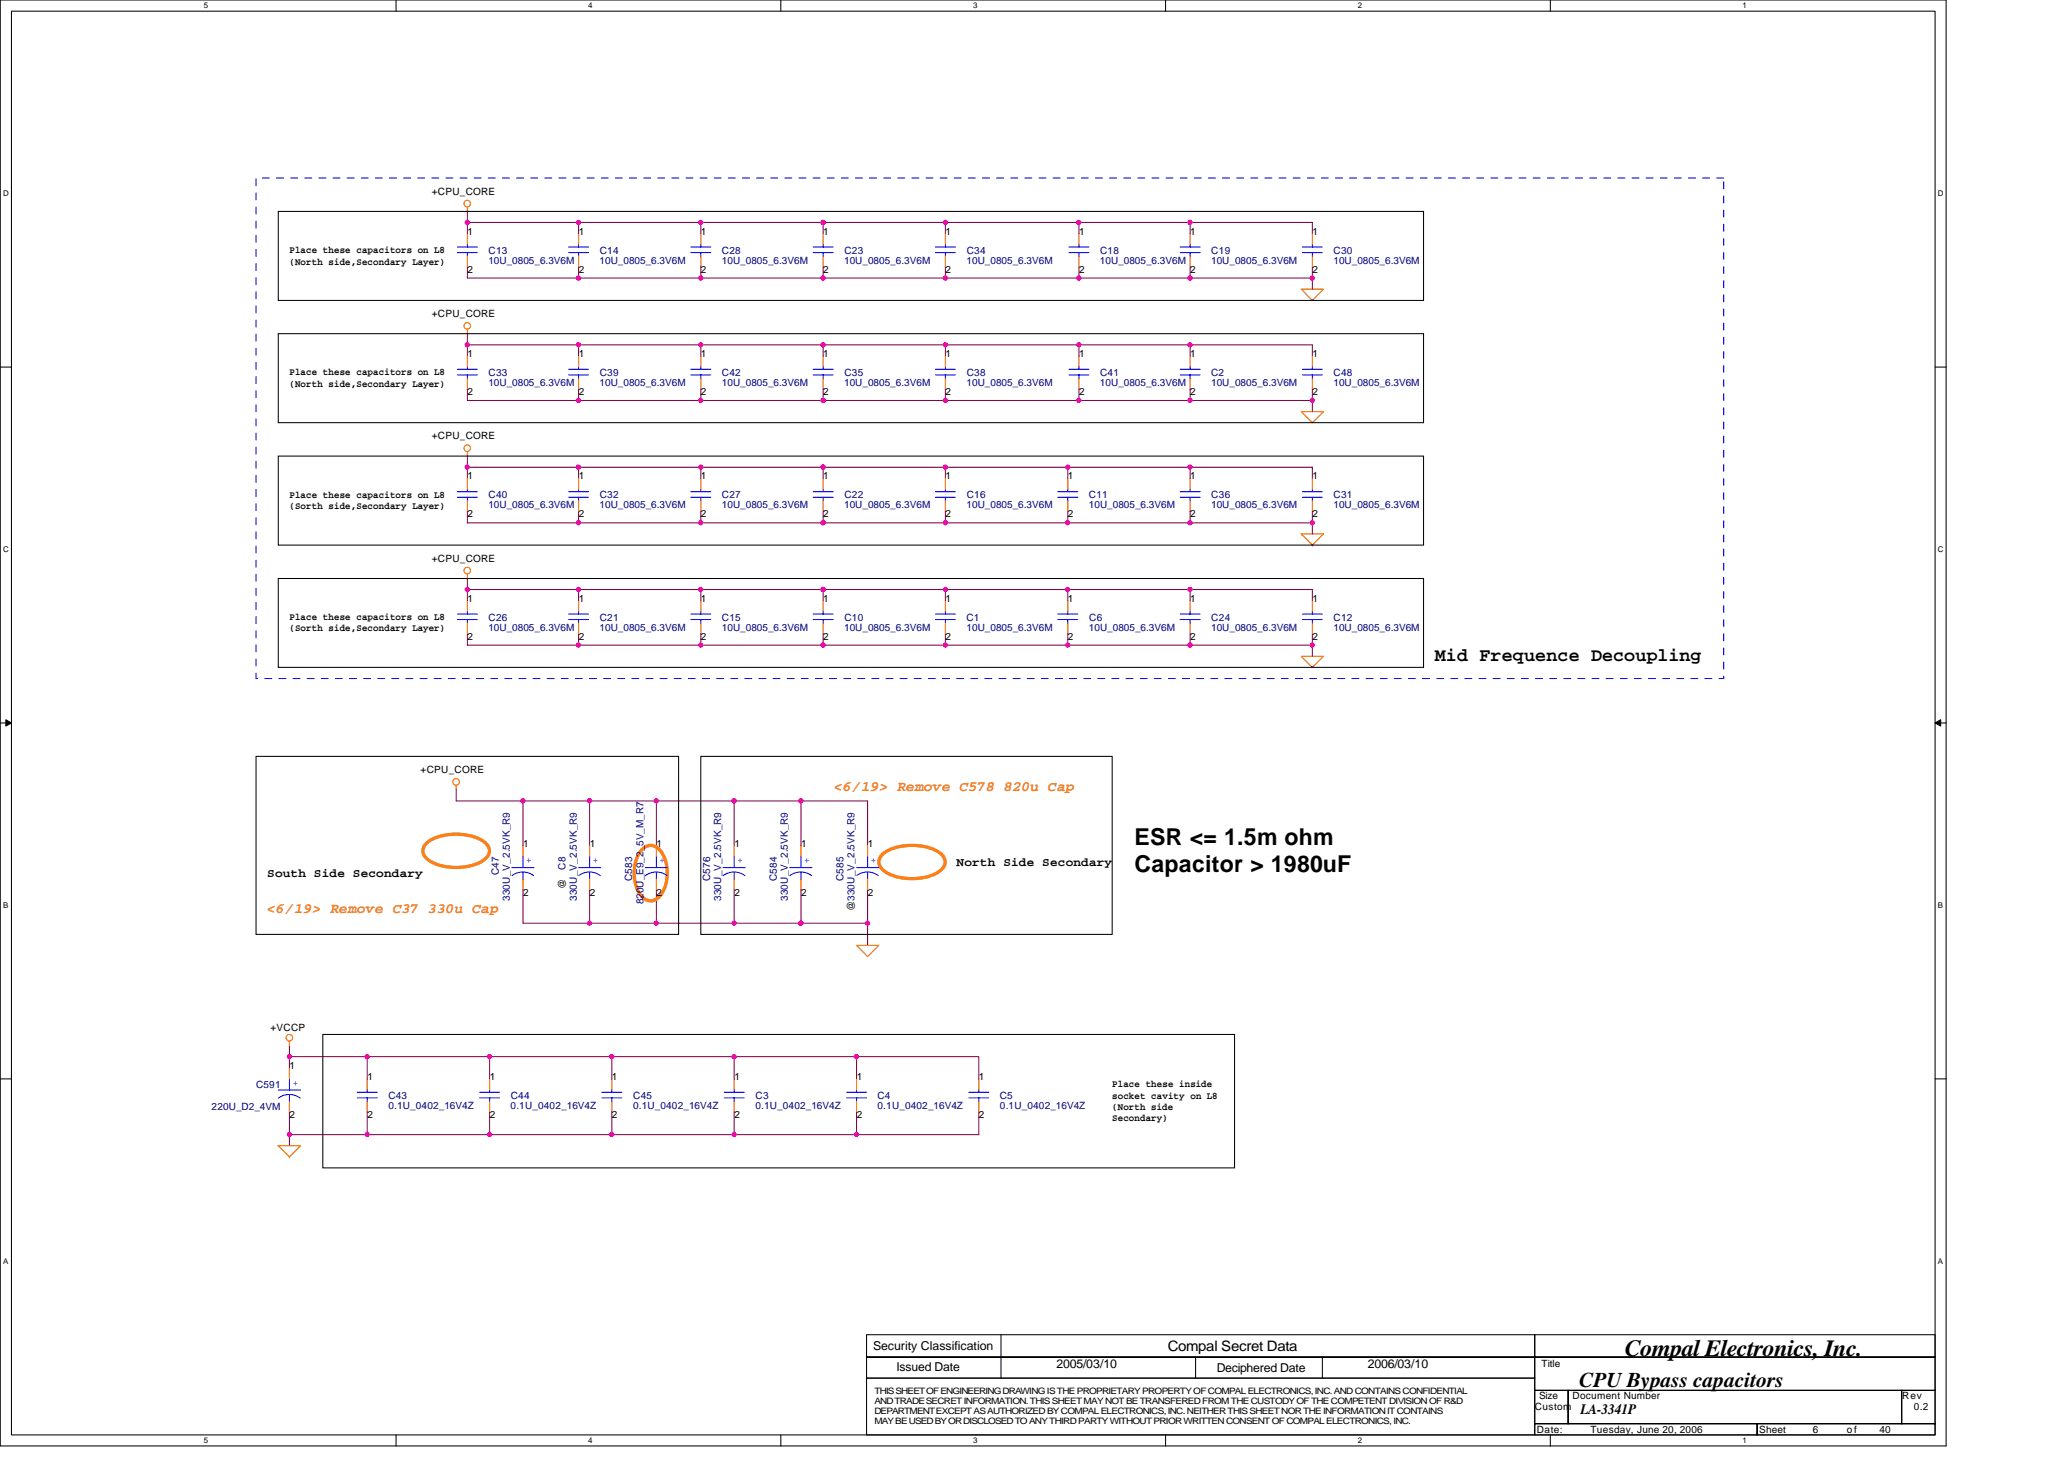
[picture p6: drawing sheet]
<svg xmlns="http://www.w3.org/2000/svg" width="297mm" height="210mm" viewBox="0 0 297 210" stroke-linecap="round" stroke-linejoin="round" font-family="sans-serif">
<path d="M0 0h280.1v208h-280.1zM1.6 1.6h276.9v204.8h-276.9z" fill="none" stroke="#000" stroke-width=".15"/>
<g fill="#fff">
<path d="M29.3 .2h.6v1.2h-.6z"/>
<path d="M29.3 206.6h.6v1.3h-.6z"/>
</g>
<path d="M57 0v1.6M57 206.4v1.6" fill="none" stroke="#000" stroke-width=".15"/>
<g fill="#fff">
<path d="M84.7 .2h.6v1.2h-.6z"/>
<path d="M84.7 206.6h.6v1.3h-.6z"/>
</g>
<path d="M112.4 0v1.6M112.4 206.4v1.6" fill="none" stroke="#000" stroke-width=".15"/>
<g fill="#fff">
<path d="M140 .2h.6v1.2h-.6z"/>
<path d="M140 206.6h.6v1.3h-.6z"/>
</g>
<path d="M167.7 0v1.6M167.7 206.4v1.6" fill="none" stroke="#000" stroke-width=".15"/>
<g fill="#fff">
<path d="M195.4 .2h.6v1.2h-.6z"/>
<path d="M195.4 206.6h.6v1.3h-.6z"/>
</g>
<path d="M223.1 0v1.6M223.1 206.4v1.6" fill="none" stroke="#000" stroke-width=".15"/>
<g fill="#fff">
<path d="M250.8 .2h.6v1.2h-.6z"/>
<path d="M250.8 206.6h.6v1.3h-.6z"/>
<path d="M.4 27.2h.8v1.3h-.8z"/>
<path d="M278.9 27.2h.8v1.3h-.8z"/>
<path d="M.4 78.4h.8v1.3h-.8z"/>
<path d="M278.9 78.4h.8v1.3h-.8z"/>
</g>
<path d="M0 52.8h1.6M278.5 52.8h1.6" fill="none" stroke="#000" stroke-width=".15"/>
<g fill="#fff">
<path d="M.4 129.6h.8v1.3h-.8z"/>
<path d="M278.9 129.6h.7v1.3h-.7z"/>
</g>
<path d="M0 104h1.6M278.5 104h1.6" fill="none" stroke="#000" stroke-width=".15"/>
<path d="M.8 103.5l.8 .5-.8 .5zM278.5 104l.8-.5v1z" fill="#000" stroke="#000" stroke-width=".14"/>
<g fill="#fff">
<path d="M.4 180.8h.8v1.3h-.8z"/>
<path d="M278.9 180.8h.7v1.3h-.7z"/>
</g>
<g fill="none" stroke="#000" stroke-width=".15">
<path d="M40 30.4h164.9v12.8h-164.9zM40 48h164.9v12.8h-164.9zM40 65.6h164.9v12.8h-164.9zM40 83.2h164.9v12.8h-164.9zM36.8 108.8h60.9v25.6h-60.9zM100.9 108.8h59.2v25.6h-59.2zM0 155.2h1.6M46.5 148.8h131.2v19.2h-131.2zM278.5 155.2h1.6M124.7 192h96.2v3.2h-96.2zM124.7 195.2h96.2v3.1h-96.2zM124.7 198.3h96.2v8.1h-96.2z"/>
<path d="M144.1 192v6.3M172.1 195.2v3.1M190.3 195.2v3.1M220.9 192h57.6v3.2h-57.6zM220.9 195.2h57.6v4.8h-57.6zM220.9 200h4.8v4.8h-4.8zM220.9 204.8h32v1.6h-32zM225.7 200h48v4.8h-48zM252.9 204.8h25.6v1.6h-25.6zM273.7 200h4.8v4.8h-4.8z"/>
</g>
<g fill="none" stroke="#800040" stroke-width=".15">
<path d="M67.3 30.4v3.2M67.3 38.4v1.6h121.6M67.3 32h121.6v1.6M83.3 32v1.6M83.3 38.4v1.6M100.9 32v1.6M100.9 38.4v1.6M118.5 32v1.6M118.5 38.4v1.6M136.1 32v1.6M136.1 38.4v1.6M155.3 32v1.6"/>
<path d="M155.3 38.4v1.6M171.3 32h.1M171.3 32v1.6M171.3 38.4v1.6M188.9 38.4v3.2M67.3 48v3.2M67.3 56v1.6h121.6M67.3 49.6h121.6v1.6M83.3 49.6v1.6M83.3 56v1.6M100.9 49.6v1.6M100.9 56v1.6"/>
<path d="M118.5 49.6v1.6M118.5 56v1.6M136.1 49.6v1.6M136.1 56v1.6M155.3 49.6v1.6M155.3 56v1.6M171.3 49.6v1.6M171.3 56v1.6M188.9 56v3.2M67.3 65.6v3.2M67.3 73.6v1.6h121.6M67.3 67.2h121.6"/>
<path d="M83.3 67.2v1.6M83.3 73.6v1.6M100.9 67.2v1.6M100.9 73.6v1.6M118.5 67.2v1.6M118.5 73.6v1.6M136.1 67.2v1.6M136.1 73.6v1.6M153.7 67.2v1.6M153.7 73.6v1.6M171.3 67.2v1.6M171.3 73.6v1.6"/>
<path d="M188.9 67.2h.1M188.9 67.2v1.6M188.9 73.6v3.2M67.3 83.2v1.6h16M67.3 84.8v1.6M67.3 91.2v1.6h121.6M83.3 84.8h105.6v1.6M83.3 84.8v1.6M83.3 91.2v1.6M100.9 84.8v1.6M100.9 91.2v1.6M118.5 84.8v1.6"/>
<path d="M118.5 91.2v1.6M136.1 84.8v1.6M136.1 91.2v1.6M153.7 84.8v1.6M153.7 91.2v1.6M171.3 84.8v1.6M171.3 91.2v1.6M188.9 91.2v3.2M65.7 113.6v1.6h59.2v6.4M75.3 115.2v6.4M84.9 115.2v6.4M94.5 115.2v6.4"/>
<path d="M105.7 115.2v6.4M115.3 115.2v6.4M75.3 128v4.8h19.2M84.9 128v4.8M94.5 128v4.8h11.2M105.7 128v4.8M105.7 132.8h19.2M115.3 128v4.8M124.9 128v8M41.7 150.4v1.6h11.1M41.7 152v1.6M52.8 152v3.2"/>
<path d="M52.8 152h35.3M70.5 152v3.2M88.1 152h17.6v3.2M88.1 152v3.2M105.7 152h17.6v3.2M123.3 152h17.6v3.2M41.7 160v4.8M52.8 160v3.2M70.5 160v3.2M88.1 160v3.2M105.7 160v3.2M123.3 160v3.2"/>
<path d="M140.9 160v3.2h-99.2"/>
</g>
<g fill="none" stroke="#f00" stroke-width=".15">
<path d="M67.3 29.8v.6M67.3 33.6v1.6M67.3 36.8v1.6M83.3 33.6v1.6M83.3 36.8v1.6M100.9 33.6v1.6M100.9 36.8v1.6M118.5 33.6v1.6M118.5 36.8v1.6M136.1 33.6v1.6M136.1 36.8v1.6M155.3 33.6v1.6"/>
<path d="M155.3 36.8v1.6M171.3 33.6v1.6M171.3 36.8v1.6M188.9 33.6v1.6M188.9 36.8v1.6M67.3 47.4v.6M67.3 51.2v1.6M67.3 54.4v1.6M83.3 51.2v1.6M83.3 54.4v1.6M100.9 51.2v1.6M100.9 54.4v1.6"/>
<path d="M118.5 51.2v1.6M118.5 54.4v1.6M136.1 51.2v1.6M136.1 54.4v1.6M155.3 51.2v1.6M155.3 54.4v1.6M171.3 51.2v1.6M171.3 54.4v1.6M187.3 41.6h3.2l-1.6 1.6zM187.3 59.2h3.2l-1.6 1.6zM188.9 51.2v1.6M188.9 54.4v1.6"/>
<path d="M67.3 65v.6M67.3 68.8v1.6M67.3 72v1.6M83.3 68.8v1.6M83.3 72v1.6M100.9 68.8v1.6M100.9 72v1.6M118.5 68.8v1.6M118.5 72v1.6M136.1 68.8v1.6M136.1 72v1.6M153.7 68.8v1.6"/>
<path d="M153.7 72v1.6M171.3 68.8v1.6M171.3 72v1.6M187.3 76.8h.1M187.3 76.8h3.2l-1.6 1.6M187.3 76.8l1.6 1.6M188.9 78.4h.1M188.9 68.8v1.6M188.9 72v1.6M67.3 82.6v.6M67.3 86.4v1.6M67.3 89.6v1.6"/>
<path d="M83.3 86.4v1.6M83.3 89.6v1.6M100.9 86.4v1.6M100.9 89.6v1.6M118.5 86.4v1.6M118.5 89.6v1.6M136.1 86.4v1.6M136.1 89.6v1.6M153.7 86.4v1.6M153.7 89.6v1.6M171.3 86.4v1.6M171.3 89.6v1.6"/>
<path d="M187.3 94.4h3.2l-1.6 1.6zM188.9 86.4v1.6M188.9 89.6v1.6M65.7 113v.6M75.3 121.6v1.6M75.3 126.4v1.6M84.9 121.6v1.6M84.9 126.4v1.6M94.5 121.6v1.6M94.5 126.4v1.6M105.7 121.6v1.6M105.7 126.4v1.6"/>
<path d="M115.3 121.6v1.6M115.3 126.4v1.6M123.3 136h3.2l-1.6 1.6zM124.9 121.6v1.6M124.9 126.4v1.6M41.7 149.8v.6M41.7 153.6v1.6M41.7 158.4v1.6M52.8 155.2v1.6M52.8 158.4v1.6M70.5 155.2v1.6M70.5 158.4v1.6"/>
<path d="M88.1 155.2v1.6M88.1 158.4v1.6M105.7 155.2v1.6M105.7 158.4v1.6M123.3 155.2v1.6M123.3 158.4v1.6M140.9 155.2v1.6M140.9 158.4v1.6M40 164.8h.1M40 164.8h3.3l-1.6 1.6M40 164.8l1.7 1.6M41.7 166.4h.1"/>
<circle cx="67.2" cy="29.3" r=".47"/>
<circle cx="67.2" cy="46.9" r=".47"/>
<circle cx="67.2" cy="64.5" r=".47"/>
<circle cx="67.2" cy="82.1" r=".47"/>
<circle cx="65.6" cy="112.5" r=".48"/>
<circle cx="41.6" cy="149.3" r=".48"/>
</g>
<path d="M36.8 25.6h211.3v72h-211.3z" fill="none" stroke="#00f" stroke-width=".14" stroke-dasharray="1 1 1 1 1 1 1 1"/>
<path d="M61.2 121.5a6 6 0 0 1 4.4-1.5 6.1 6.1 0 0 1 4.5 1.5 1.44 1.44 0 0 1-.5 2.2 8 8 0 0 1-7.9 0 1.48 1.48 0 0 1-.5-2.2zM92.3 122.3a1.64 1.64 0 0 1 2.7 0 5.7 5.7 0 0 1 0 6.6 1.63 1.63 0 0 1-2.7 0 5.8 5.8 0 0 1 0-6.6zM126.8 123.1a6 6 0 0 1 4.5-1.5 6.1 6.1 0 0 1 4.4 1.5 1.44 1.44 0 0 1-.5 2.2 8 8 0 0 1-7.9 0 1.48 1.48 0 0 1-.5-2.2z" fill="none" stroke="#ff8000" stroke-width=".47"/>
<g fill="none" stroke="#00f" stroke-width=".15">
<path d="M65.8 36.3h2.9M65.8 35.5h2.9M67.3 35.2v.3M67.3 36.3v.5M81.8 36.3h2.9M81.8 35.5h2.9M83.3 35.2v.3M83.3 36.3v.5M99.4 36.3h2.9M99.4 35.5h2.9M100.9 35.2v.3M100.9 36.3v.5"/>
<path d="M117 36.3h2.9M117 35.5h2.9M118.5 35.2v.3M118.5 36.3v.5M134.6 36.3h2.9M134.6 35.5h2.9M136.1 35.2v.3M136.1 36.3v.5M153.8 36.3h2.9M153.8 35.5h2.9M155.3 35.2v.3M155.3 36.3v.5"/>
<path d="M169.8 36.3h2.9M169.8 35.5h2.9M171.3 35.2v.3M171.3 36.3v.5M187.4 36.3h2.9M187.4 35.5h2.9M188.9 35.2v.3M188.9 36.3v.5M65.8 53.9h2.9M65.8 53.1h2.9M67.3 52.8v.3M67.3 53.9v.5"/>
<path d="M81.8 53.9h2.9M81.8 53.1h2.9M83.3 52.8v.3M83.3 53.9v.5M99.4 53.9h2.9M99.4 53.1h2.9M100.9 52.8v.3M100.9 53.9v.5M117 53.9h2.9M117 53.1h2.9M118.5 52.8v.3M118.5 53.9v.5"/>
<path d="M134.6 53.9h2.9M134.6 53.1h2.9M136.1 52.8v.3M136.1 53.9v.5M153.8 53.9h2.9M153.8 53.1h2.9M155.3 52.8v.3M155.3 53.9v.5M169.8 53.9h2.9M169.8 53.1h2.9M171.3 52.8v.3M171.3 53.9v.5"/>
<path d="M187.4 53.9h2.9M187.4 53.1h2.9M188.9 52.8v.3M188.9 53.9v.5M65.8 71.5h2.9M65.8 70.7h2.9M67.3 70.4v.3M67.3 71.5v.5M81.8 71.5h2.9M81.8 70.7h2.9M83.3 70.4v.3M83.3 71.5v.5"/>
<path d="M99.4 71.5h2.9M99.4 70.7h2.9M100.9 70.4v.3M100.9 71.5v.5M117 71.5h2.9M117 70.7h2.9M118.5 70.4v.3M118.5 71.5v.5M134.6 71.5h2.9M134.6 70.7h2.9M136.1 70.4v.3M136.1 71.5v.5"/>
<path d="M152.2 71.5h2.9M152.2 70.7h2.9M153.7 70.4v.3M153.7 71.5v.5M169.8 71.5h2.9M169.8 70.7h2.9M171.3 70.4v.3M171.3 71.5v.5M187.4 71.5h2.9M187.4 70.7h2.9M188.9 70.4v.3M188.9 71.5v.5"/>
<path d="M65.8 89.1h2.9M65.8 88.3h2.9M67.3 88v.3M67.3 89.1v.5M81.8 89.1h2.9M81.8 88.3h2.9M83.3 88v.3M83.3 89.1v.5M99.4 89.1h2.9M99.4 88.3h2.9M100.9 88v.3M100.9 89.1v.5"/>
<path d="M117 89.1h2.9M117 88.3h2.9M118.5 88v.3M118.5 89.1v.5M134.6 89.1h2.9M134.6 88.3h2.9M136.1 88v.3M136.1 89.1v.5M152.2 89.1h2.9M152.2 88.3h2.9M153.7 88v.3M153.7 89.1v.5"/>
<path d="M169.8 89.1h2.9M169.8 88.3h2.9M171.3 88v.3M171.3 89.1v.5M187.4 89.1h2.9M187.4 88.3h2.9M188.9 88v.3M188.9 89.1v.5M73.7 124.8h3.2M75.3 123.2v1.6M75.3 125.5v.9M76.8 126a2.59 2.59 0 0 0-3.1 0"/>
<path d="M83.3 124.8h3.2M83.3 126a2.59 2.59 0 0 1 3.1 0M84.9 123.2v1.6M84.9 125.5v.9M92.9 124.8h3.2M94.5 123.2v1.6M94.5 125.5v.9M96 126a2.59 2.59 0 0 0-3.1 0M104.1 124.8h3.2M104.1 126a2.58 2.58 0 0 1 3.1 0M105.7 123.2v1.6M105.7 125.5v.9"/>
<path d="M113.7 124.8h3.2M115.3 123.2v1.6M115.3 125.5v.9M116.8 126a2.59 2.59 0 0 0-3.1 0M123.3 124.8h3.2M123.3 126a2.59 2.59 0 0 1 3.1 0M124.9 123.2v1.6M124.9 125.5v.9M40 156.8h3.3M40.1 158a2.58 2.58 0 0 1 3.1 0M41.7 155.2v1.6M41.7 157.5v.9"/>
<path d="M51.4 157.9h2.9M51.4 157.1h2.9M52.8 156.8v.3M52.8 157.9v.5M69 157.9h2.9M69 157.1h2.9M70.5 156.8v.3M70.5 157.9v.5M86.6 157.9h2.9M86.6 157.1h2.9M88.1 156.8v.3M88.1 157.9v.5"/>
<path d="M104.2 157.9h2.9M104.2 157.1h2.9M105.7 156.8v.3M105.7 157.9v.5M121.8 157.9h2.9M121.8 157.1h2.9M123.3 156.8v.3M123.3 157.9v.5M139.4 157.9h2.9M139.4 157.1h2.9M140.9 156.8v.3M140.9 157.9v.5"/>
</g>
<g fill="#f0f" stroke="#f0f" stroke-width=".15">
<circle cx="75.2" cy="115.2" r=".32"/>
<circle cx="123.2" cy="152" r=".32"/>
<circle cx="70.4" cy="152" r=".32"/>
<circle cx="88" cy="152" r=".32"/>
<circle cx="41.6" cy="152" r=".32"/>
<circle cx="52.8" cy="152" r=".32"/>
<circle cx="105.6" cy="152" r=".32"/>
<circle cx="105.6" cy="163.2" r=".32"/>
<circle cx="153.7" cy="92.8" r=".31"/>
<circle cx="118.4" cy="75.2" r=".32"/>
<circle cx="94.5" cy="132.8" r=".31"/>
<circle cx="118.5" cy="84.8" r=".31"/>
<circle cx="118.5" cy="49.6" r=".31"/>
<circle cx="136.1" cy="49.6" r=".31"/>
<circle cx="100.8" cy="49.6" r=".31"/>
<circle cx="83.2" cy="57.6" r=".31"/>
<circle cx="118.4" cy="40" r=".32"/>
<circle cx="155.3" cy="57.6" r=".31"/>
<circle cx="136.1" cy="40" r=".32"/>
<circle cx="118.4" cy="67.2" r=".32"/>
<circle cx="100.8" cy="67.2" r=".32"/>
<circle cx="136.1" cy="67.2" r=".32"/>
<circle cx="88" cy="163.2" r=".32"/>
<circle cx="67.2" cy="32" r=".32"/>
<circle cx="83.2" cy="32" r=".32"/>
<circle cx="155.3" cy="40" r=".32"/>
<circle cx="155.3" cy="49.6" r=".31"/>
<circle cx="171.3" cy="49.6" r=".31"/>
<circle cx="155.3" cy="32" r=".32"/>
<circle cx="171.3" cy="32" r=".32"/>
<circle cx="118.5" cy="92.8" r=".31"/>
<circle cx="67.2" cy="49.6" r=".31"/>
<circle cx="83.2" cy="49.6" r=".31"/>
<circle cx="153.7" cy="84.8" r=".31"/>
<circle cx="83.2" cy="75.2" r=".32"/>
<circle cx="67.2" cy="67.2" r=".32"/>
<circle cx="83.2" cy="67.2" r=".32"/>
<circle cx="118.5" cy="57.6" r=".31"/>
<circle cx="118.4" cy="32" r=".32"/>
<circle cx="136.1" cy="32" r=".32"/>
<circle cx="188.8" cy="40" r=".32"/>
<circle cx="70.4" cy="163.2" r=".32"/>
<circle cx="84.8" cy="115.2" r=".32"/>
<circle cx="153.6" cy="67.2" r=".32"/>
<circle cx="136.1" cy="92.8" r=".31"/>
<circle cx="67.2" cy="84.8" r=".31"/>
<circle cx="83.2" cy="84.8" r=".31"/>
<circle cx="41.6" cy="163.2" r=".32"/>
<circle cx="52.8" cy="163.2" r=".32"/>
<circle cx="115.3" cy="132.8" r=".31"/>
<circle cx="83.2" cy="92.8" r=".31"/>
<circle cx="188.9" cy="57.6" r=".31"/>
<circle cx="136.1" cy="84.8" r=".31"/>
<circle cx="123.2" cy="163.2" r=".32"/>
<circle cx="136.1" cy="57.6" r=".31"/>
<circle cx="100.8" cy="32" r=".32"/>
<circle cx="100.8" cy="84.8" r=".31"/>
<circle cx="124.8" cy="132.8" r=".31"/>
<circle cx="136.1" cy="75.2" r=".32"/>
<circle cx="153.6" cy="75.2" r=".32"/>
<circle cx="105.6" cy="115.2" r=".32"/>
<circle cx="115.2" cy="115.2" r=".32"/>
<circle cx="83.2" cy="40" r=".32"/>
<circle cx="171.3" cy="40" r=".32"/>
<circle cx="84.8" cy="132.8" r=".31"/>
<circle cx="94.4" cy="115.2" r=".32"/>
<circle cx="171.3" cy="57.6" r=".31"/>
<circle cx="100.8" cy="40" r=".32"/>
<circle cx="100.8" cy="92.8" r=".31"/>
<circle cx="100.8" cy="57.6" r=".31"/>
<circle cx="100.8" cy="75.2" r=".32"/>
<circle cx="171.3" cy="67.2" r=".32"/>
<circle cx="171.3" cy="75.2" r=".32"/>
<circle cx="188.8" cy="75.2" r=".32"/>
<circle cx="171.3" cy="84.8" r=".31"/>
<circle cx="171.3" cy="92.8" r=".31"/>
<circle cx="188.9" cy="92.8" r=".31"/>
<circle cx="105.6" cy="132.8" r=".31"/>
</g>
<g font-size="3.3">
<text x="163.3" y="121.5">ESR &lt;= 1.5m ohm</text>
<text x="163.3" y="125.5">Capacitor &gt; 1980uF</text>
<text x="233.8" y="195.1">Compal Electronics, Inc.</text>
</g>
<text font-size="3" x="227.3" y="199.6">CPU Bypass capacitors</text>
<text font-size="2.7" x="206.5" y="95.1">Mid Frequence Decoupling</text>
<g font-size="2.1" fill="#ff8000">
<text x="120.1" y="113.8">&lt;6/19&gt; Remove C578 820u Cap</text>
<text x="38.5" y="131.4">&lt;6/19&gt; Remove C37 330u Cap</text>
</g>
<g font-size="2.1">
<text x="168.1" y="194.4">Compal Secret Data</text>
<text x="227.4" y="203.5">LA-3341P</text>
</g>
<g font-size="1.8">
<text x="137.7" y="124.7">North Side Secondary</text>
<text x="38.5" y="126.2">South Side Secondary</text>
<text x="125.7" y="194.2">Security Classification</text>
<text x="129" y="197.3">Issued Date</text>
<text x="152.1" y="196.8">2005/03/10</text>
<text x="175.1" y="197.4">Deciphered Date</text>
<text x="196.9" y="196.8">2006/03/10</text>
</g>
<g font-size="1.4">
<text x="62.1" y="28">+CPU_CORE</text>
<text x="67.3" y="33.8">1</text>
<text x="83.3" y="33.8">1</text>
<text x="100.9" y="33.8">1</text>
<text x="118.5" y="33.8">1</text>
<text x="136.1" y="33.8">1</text>
<text x="155.3" y="33.8">1</text>
<text x="171.3" y="33.8">1</text>
<text x="188.9" y="33.8">1</text>
<text x="41.7" y="36.4">Place these capacitors on L8</text>
<text x="41.7" y="38.1">(North side,Secondary Layer)</text>
<text x="67.3" y="39.2">2</text>
<text x="83.3" y="39.2">2</text>
<text x="100.9" y="39.2">2</text>
<text x="118.5" y="39.2">2</text>
<text x="136.1" y="39.2">2</text>
<text x="155.3" y="39.2">2</text>
<text x="171.3" y="39.2">2</text>
<text x="188.9" y="39.2">2</text>
<text x="62.1" y="45.6">+CPU_CORE</text>
<text x="67.3" y="51.4">1</text>
<text x="83.3" y="51.4">1</text>
<text x="100.9" y="51.4">1</text>
<text x="118.5" y="51.4">1</text>
<text x="136.1" y="51.4">1</text>
<text x="155.3" y="51.4">1</text>
<text x="171.3" y="51.4">1</text>
<text x="188.9" y="51.4">1</text>
<text x="41.7" y="54">Place these capacitors on L8</text>
<text x="41.7" y="55.6">(North side,Secondary Layer)</text>
<text x="67.3" y="56.8">2</text>
<text x="83.3" y="56.8">2</text>
<text x="100.9" y="56.8">2</text>
<text x="118.5" y="56.8">2</text>
<text x="136.1" y="56.8">2</text>
<text x="155.3" y="56.8">2</text>
<text x="171.3" y="56.8">2</text>
<text x="188.9" y="56.8">2</text>
<text x="62.1" y="63.2">+CPU_CORE</text>
<text x="41.7" y="71.6">Place these capacitors on L8</text>
<text x="67.3" y="69">1</text>
<text x="83.3" y="69">1</text>
<text x="100.9" y="69">1</text>
<text x="118.5" y="69">1</text>
<text x="136.1" y="69">1</text>
<text x="153.7" y="69">1</text>
<text x="171.3" y="69">1</text>
<text x="188.9" y="69">1</text>
<text x="41.7" y="73.3">(Sorth side,Secondary Layer)</text>
<text x="67.3" y="74.4">2</text>
<text x="83.3" y="74.4">2</text>
<text x="100.9" y="74.4">2</text>
<text x="118.5" y="74.4">2</text>
<text x="136.1" y="74.4">2</text>
<text x="153.7" y="74.4">2</text>
<text x="171.3" y="74.4">2</text>
<text x="188.9" y="74.4">2</text>
<text x="62.1" y="80.8">+CPU_CORE</text>
<text x="41.7" y="89.2">Place these capacitors on L8</text>
<text x="67.3" y="86.6">1</text>
<text x="83.3" y="86.6">1</text>
<text x="100.9" y="86.6">1</text>
<text x="118.5" y="86.6">1</text>
<text x="136.1" y="86.6">1</text>
<text x="153.7" y="86.6">1</text>
<text x="171.3" y="86.6">1</text>
<text x="188.9" y="86.6">1</text>
<text x="41.7" y="90.8">(Sorth side,Secondary Layer)</text>
<text x="67.3" y="92">2</text>
<text x="83.3" y="92">2</text>
<text x="100.9" y="92">2</text>
<text x="118.5" y="92">2</text>
<text x="136.1" y="92">2</text>
<text x="153.7" y="92">2</text>
<text x="171.3" y="92">2</text>
<text x="188.9" y="92">2</text>
<text x="60.5" y="111.2">+CPU_CORE</text>
<text x="75.3" y="121.8">1</text>
<text x="84.9" y="121.8">1</text>
<text x="94.5" y="121.8">1</text>
<text x="105.7" y="121.8">1</text>
<text x="115.3" y="121.8">1</text>
<text x="124.9" y="121.8">1</text>
<text x="75.3" y="128.8">2</text>
<text x="81.4" y="127.9" transform="rotate(-90 81.4 127.9)">@</text>
<text x="84.9" y="128.8">2</text>
<text x="94.5" y="128.8">2</text>
<text x="105.7" y="128.8">2</text>
<text x="115.3" y="128.8">2</text>
<text x="123" y="131.1" transform="rotate(-90 123 131.1)">@330U_V_2.5VK_R9</text>
<text x="124.9" y="128.8">2</text>
<text x="38.9" y="148.4">+VCCP</text>
<text x="41.7" y="153.8">1</text>
<text x="52.9" y="155.4">1</text>
<text x="70.5" y="155.4">1</text>
<text x="88.1" y="155.4">1</text>
<text x="105.7" y="155.4">1</text>
<text x="123.3" y="155.4">1</text>
<text x="140.9" y="155.4">1</text>
<text x="41.7" y="160.8">2</text>
<text x="52.9" y="160.8">2</text>
<text x="70.5" y="160.8">2</text>
<text x="88.1" y="160.8">2</text>
<text x="105.7" y="160.8">2</text>
<text x="123.3" y="160.8">2</text>
<text x="140.9" y="160.8">2</text>
<text x="160.1" y="156.4">Place these inside</text>
<text x="160.1" y="158.1">socket cavity on L8</text>
<text x="160.1" y="159.7">(North side</text>
<text x="160.1" y="161.3">Secondary)</text>
<text x="221.8" y="196.7">Title</text>
<text x="220.9" y="202.9">Custom</text>
<text x="221.5" y="201.3">Size</text>
<text x="226.3" y="201.3">Document Number</text>
<text x="273.7" y="201.3">Rev</text>
<text x="275.4" y="202.9">0.2</text>
<text x="221.2" y="206.1">Date:</text>
<text x="228.9" y="206.1">Tuesday, June 20, 2006</text>
<text x="253.2" y="206.1">Sheet</text>
<text x="260.9" y="206.1">6</text>
<text x="265.8" y="206.1">of</text>
<text x="270.5" y="206.1">40</text>
</g>
<g font-size="1.4" fill="#000080">
<text x="70.3" y="38">10U_0805_6.3V6M</text>
<text x="70.3" y="36.5">C13</text>
<text x="86.3" y="38">10U_0805_6.3V6M</text>
<text x="86.3" y="36.5">C14</text>
<text x="103.9" y="36.5">C28</text>
<text x="103.9" y="38">10U_0805_6.3V6M</text>
<text x="121.5" y="38">10U_0805_6.3V6M</text>
<text x="121.5" y="36.5">C23</text>
<text x="139.1" y="38">10U_0805_6.3V6M</text>
<text x="139.1" y="36.5">C34</text>
<text x="158.3" y="38">10U_0805_6.3V6M</text>
<text x="158.3" y="36.5">C18</text>
<text x="174.3" y="38">10U_0805_6.3V6M</text>
<text x="174.3" y="36.5">C19</text>
<text x="191.9" y="36.5">C30</text>
<text x="191.9" y="38">10U_0805_6.3V6M</text>
<text x="70.3" y="55.5">10U_0805_6.3V6M</text>
<text x="70.3" y="54.1">C33</text>
<text x="86.3" y="55.5">10U_0805_6.3V6M</text>
<text x="86.3" y="54.1">C39</text>
<text x="103.9" y="54.1">C42</text>
<text x="103.9" y="55.5">10U_0805_6.3V6M</text>
<text x="121.5" y="55.5">10U_0805_6.3V6M</text>
<text x="121.5" y="54.1">C35</text>
<text x="139.1" y="55.5">10U_0805_6.3V6M</text>
<text x="139.1" y="54.1">C38</text>
<text x="158.3" y="55.5">10U_0805_6.3V6M</text>
<text x="158.3" y="54.1">C41</text>
<text x="174.3" y="54.1">C2</text>
<text x="174.3" y="55.5">10U_0805_6.3V6M</text>
<text x="191.9" y="54.1">C48</text>
<text x="191.9" y="55.5">10U_0805_6.3V6M</text>
<text x="70.3" y="71.7">C40</text>
<text x="86.3" y="71.7">C32</text>
<text x="103.9" y="71.7">C27</text>
<text x="121.5" y="71.7">C22</text>
<text x="139.1" y="71.7">C16</text>
<text x="156.7" y="71.7">C11</text>
<text x="174.3" y="71.7">C36</text>
<text x="191.9" y="71.7">C31</text>
<text x="70.3" y="73.2">10U_0805_6.3V6M</text>
<text x="86.3" y="73.2">10U_0805_6.3V6M</text>
<text x="103.9" y="73.2">10U_0805_6.3V6M</text>
<text x="121.5" y="73.2">10U_0805_6.3V6M</text>
<text x="139.1" y="73.2">10U_0805_6.3V6M</text>
<text x="156.7" y="73.2">10U_0805_6.3V6M</text>
<text x="174.3" y="73.2">10U_0805_6.3V6M</text>
<text x="191.9" y="73.2">10U_0805_6.3V6M</text>
<text x="70.3" y="89.3">C26</text>
<text x="86.3" y="89.3">C21</text>
<text x="103.9" y="89.3">C15</text>
<text x="121.5" y="89.3">C10</text>
<text x="139.1" y="89.3">C1</text>
<text x="156.7" y="89.3">C6</text>
<text x="174.3" y="89.3">C24</text>
<text x="191.9" y="89.3">C12</text>
<text x="70.3" y="90.7">10U_0805_6.3V6M</text>
<text x="86.3" y="90.7">10U_0805_6.3V6M</text>
<text x="103.9" y="90.7">10U_0805_6.3V6M</text>
<text x="121.5" y="90.7">10U_0805_6.3V6M</text>
<text x="139.1" y="90.7">10U_0805_6.3V6M</text>
<text x="156.7" y="90.7">10U_0805_6.3V6M</text>
<text x="174.3" y="90.7">10U_0805_6.3V6M</text>
<text x="191.9" y="90.7">10U_0805_6.3V6M</text>
<text x="71.8" y="125.9" transform="rotate(-90 71.8 125.9)">C47</text>
<text x="81.4" y="125.1" transform="rotate(-90 81.4 125.1)">C8</text>
<text x="73.4" y="129.6" transform="rotate(-90 73.4 129.6)">330U_V_2.5VK_R9</text>
<text x="83" y="129.6" transform="rotate(-90 83 129.6)">330U_V_2.5VK_R9</text>
<text x="91" y="126.7" transform="rotate(-90 91 126.7)">C583</text>
<text x="92.6" y="130.1" transform="rotate(-90 92.6 130.1)">820U_E9_2_5V_M_R7</text>
<text x="102.2" y="126.7" transform="rotate(-90 102.2 126.7)">C576</text>
<text x="103.8" y="129.6" transform="rotate(-90 103.8 129.6)">330U_V_2.5VK_R9</text>
<text x="111.8" y="126.7" transform="rotate(-90 111.8 126.7)">C584</text>
<text x="113.4" y="129.6" transform="rotate(-90 113.4 129.6)">330U_V_2.5VK_R9</text>
<text x="121.4" y="126.7" transform="rotate(-90 121.4 126.7)">C585</text>
<text x="30.5" y="159.7">220U_D2_4VM</text>
<text x="36.8" y="156.5">C591</text>
<text x="55.9" y="158.1">C43</text>
<text x="55.9" y="159.6">0.1U_0402_16V4Z</text>
<text x="73.5" y="159.6">0.1U_0402_16V4Z</text>
<text x="73.5" y="158.1">C44</text>
<text x="91.1" y="159.6">0.1U_0402_16V4Z</text>
<text x="91.1" y="158.1">C45</text>
<text x="108.7" y="159.6">0.1U_0402_16V4Z</text>
<text x="108.7" y="158.1">C3</text>
<text x="126.3" y="158.1">C4</text>
<text x="126.3" y="159.6">0.1U_0402_16V4Z</text>
<text x="143.9" y="158.1">C5</text>
<text x="143.9" y="159.6">0.1U_0402_16V4Z</text>
</g>
<g font-size="1.4" fill="#00f">
<text x="75.7" y="124.2">+</text>
<text x="85.3" y="124.2">+</text>
<text x="94.9" y="124.2">+</text>
<text x="106.1" y="124.2">+</text>
<text x="115.7" y="124.2">+</text>
<text x="125.3" y="124.2">+</text>
<text x="42.1" y="156.2">+</text>
</g>
<g font-size="1.3">
<text x="125.8" y="200.5">THIS SHEET OF ENGINEERING DRAWING IS THE PROPRIETARY PROPERTY OF COMPAL ELECTRONICS, INC. AND CONTAINS CONFIDENTIAL</text>
<text x="125.8" y="202">AND TRADE SECRET INFORMATION. THIS SHEET MAY NOT BE TRANSFERED FROM THE CUSTODY OF THE COMPETENT DIVISION OF R&amp;D</text>
<text x="125.8" y="203.5">DEPARTMENT EXCEPT AS AUTHORIZED BY COMPAL ELECTRONICS, INC. NEITHER THIS SHEET NOR THE INFORMATION IT CONTAINS</text>
<text x="125.8" y="204.9">MAY BE USED BY OR DISCLOSED TO ANY THIRD PARTY WITHOUT PRIOR WRITTEN CONSENT OF COMPAL ELECTRONICS, INC.</text>
</g>
<g font-size="1.1">
<text x="29.3" y="1.2">5</text>
<text x="84.7" y="1.2">4</text>
<text x="140" y="1.2">3</text>
<text x="195.4" y="1.2">2</text>
<text x="250.8" y="1.2">1</text>
<text x=".4" y="28.2">D</text>
<text x="278.9" y="28.2">D</text>
<text x=".4" y="79.4">C</text>
<text x="278.9" y="79.4">C</text>
<text x=".4" y="130.6">B</text>
<text x="278.9" y="130.6">B</text>
<text x=".4" y="181.8">A</text>
<text x="278.9" y="181.8">A</text>
<text x="29.3" y="207.6">5</text>
<text x="84.7" y="207.6">4</text>
<text x="140" y="207.6">3</text>
<text x="195.4" y="207.6">2</text>
<text x="250.8" y="207.6">1</text>
</g>
</svg>
